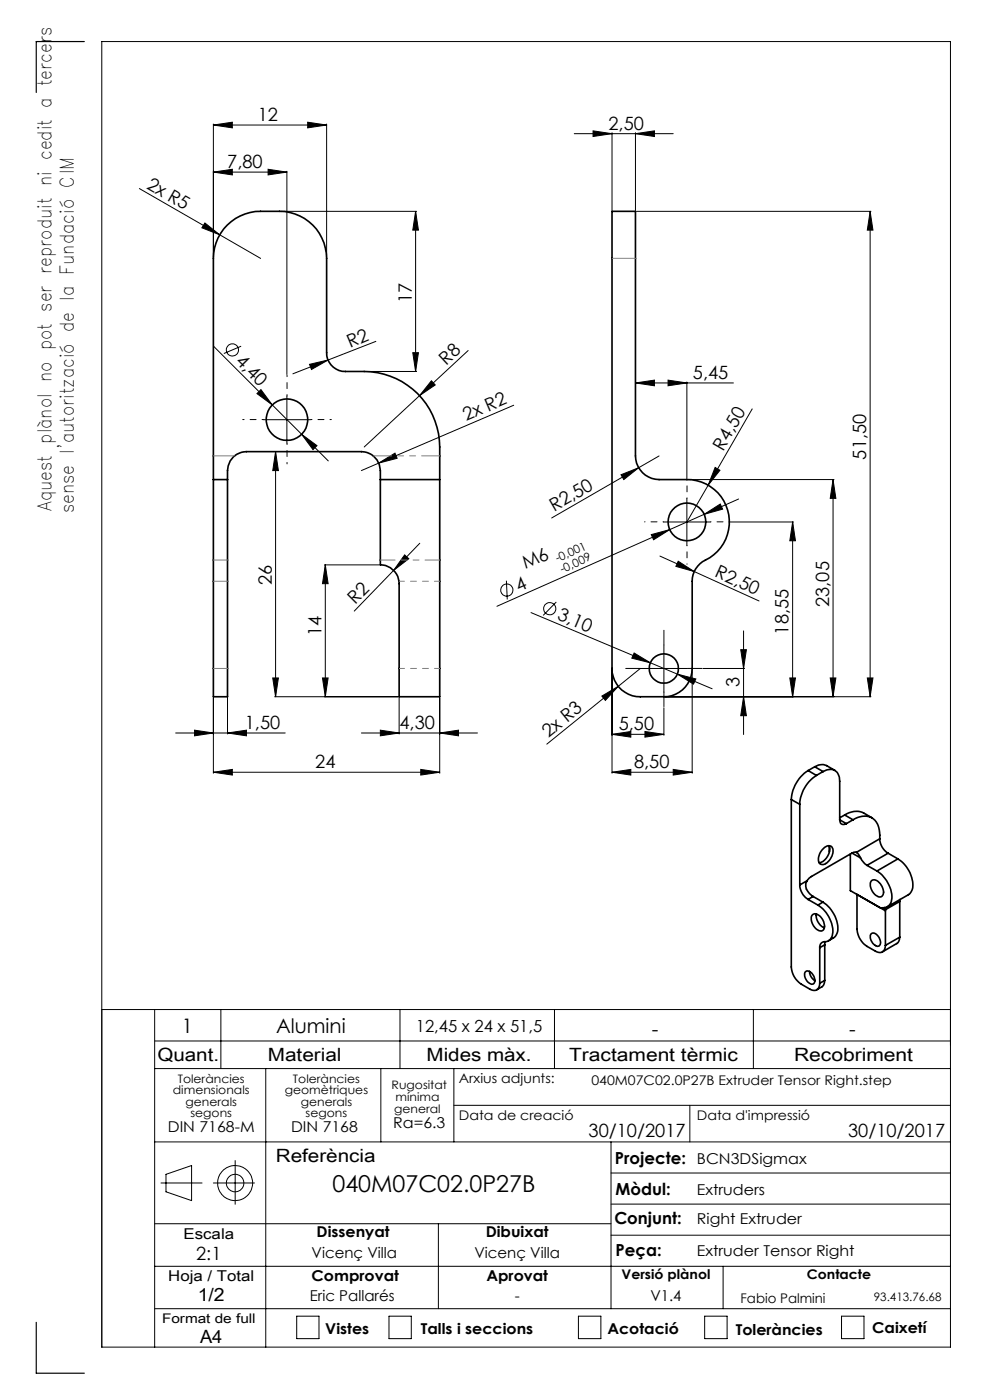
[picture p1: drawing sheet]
<svg xmlns="http://www.w3.org/2000/svg" width="210mm" height="297mm" viewBox="0 0 210 297" stroke-linecap="round" stroke-linejoin="round" font-family="sans-serif">
<g fill="none" stroke="#000" stroke-width=".21">
<path d="M45.3 36.5l4-.6v1.2zM45.3 26.5l4-.6v1.2zM45.3 26.3v28.3M45.3 36.5h15.6M45.3 26.5h24M56.9 35.9l4 .6-4 .6zM60.9 36.3v43.1M65.3 25.9l4 .6-4 .6zM69.3 26.3v28.3M121.8 28.4h21M125.8 27.8l4 .6-4 .6zM129.8 28.1v16.5"/>
<path d="M134.8 28.4l4-.6v1.2zM134.8 28.1v16.5M29.6 40l17 9.8M43.5 47.3l3.1 2.5-3.8-1.5zM46.6 49.8l8.7 5M59.5 44.8h28.9M88.2 44.8l.6 4h-1.2zM88.2 44.8v34M135 44.8h49.7M184.6 44.8l.6 4h-1.2zM184.6 44.8v103M45.3 73.5l24.3 24.3"/>
<path d="M51.2 73.4l-3.7 1.6M65.7 77.3l3.9-.9-3.5 2zM77.5 78.8h10.9M79.7 72.4l-17.6 6.9M87.6 74.8h1.2l-.6 4zM99.3 74.4l-22 20.4M54.5 83.5l.9-.8 2.3 3.2zM55.9 89h10M58.5 95.8l.6 4h-1.2zM58.5 95.8v52M60.9 84v10M64 92.1l3.2 2.4-.8 .9z"/>
<path d="M80.3 98.2l3.5-2.1 .4 1.1zM80.3 98.2l-3.6 1.6M91.5 80.8l.8 .9-3.3 2.2zM109 86l-28.7 12.2M134.8 81.2l4-.6v1.2zM134.8 81.2h20.8M135.5 99.2l-18.5 10.7M139.8 96.7l-4.3 2.5M141.7 80.6l4 .6-4 .6zM145.7 81v20.5M151.7 99.2l1 .6-2.5 3.1zM159.6 86.7l-13.9 24"/>
<path d="M68.8 119.8h11.7M69 119.8l.6 4h-1.2zM69 119.8v28M85.8 117.7l.9 .8-3.2 2.5zM89 115.2l-5.5 5.8M131.7 100.7l3.8-1.5-3.2 2.5zM138.1 113.4l4-1-3.5 2.1zM140 118l7.2 3.2M140.7 110.7h10M143.9 119.1l3.3 2.1-3.8-1zM145.7 105.7v10M145.9 101.7h31"/>
<path d="M149.4 109.1l3.4-2.2 .5 1.1zM154.9 110.7h13.4M156.7 105.9l-51.3 22.7M168.1 110.7l.6 4h-1.2zM168.1 110.7v37.1M176.7 101.7l.6 4h-1.2zM176.7 101.7v46.1M83.5 121l-8.4 8.6M107.4 123.2l.2 4M112.6 130l25.4 10.6M118 127.7l-2.8 2.9M134.5 138.5l3.5 2.1-4-1z"/>
<path d="M140.8 136.8v10M147.2 121.2l13.8 6.3M157.1 137.8h1.2l-.6 4zM157.7 133.8v22M37.3 155.5h23.2M41.3 154.9l4 .6-4 .6zM45.3 148v16M48.3 155.5l4-.6v1.2zM48.3 148v7.7M57.9 143.8h1.2l-.6 4zM58.2 147.8h26.3M68.4 143.8h1.2l-.6 4z"/>
<path d="M76.7 155.5h24.6M80.7 154.9l4 .6-4 .6zM84.7 148v7.7M93.3 155.5l4-.6v1.2zM93.3 148v16M127.7 147.7l3.5-2.1-2.8 3zM129.8 155.8l4-.6v1.2zM129.8 142v22M129.8 155.8h11M136.8 155.2l4 .6-4 .6zM138 140.6l5.7 2.4M140.8 150.1v5.9"/>
<path d="M141 147.8h43.7M143.7 143l3.9 1-.5 1.1zM143.7 143l7.4 3.1M145.8 141.8h-10l-19.8 16.1M146.8 142v22M149.1 141.8h8.8M157.7 147.8l.6 4h-1.2zM167.5 143.8h1.2l-.6 4zM176.1 143.8h1.2l-.6 4zM184 143.8h1.2l-.6 4zM45.3 163.8l4-.6v1.2zM45.3 163.8h48"/>
<path d="M89.3 163.2l4 .6-4 .6zM129.8 163.8l4-.6v1.2zM129.8 163.8h17M142.8 163.2l4 .6-4 .6zM21.6 214.2h180M32.8 214.2v71.6M46.8 214.2v12.5M84.8 214.2v12.5M117.6 214.2v12.5M159.8 214.2v12.5M32.8 220.8h168.8M32.8 226.7h168.8"/>
<path d="M56.4 226.7v59.1M80.8 226.7v15.5M96.3 226.7v15.5M96.3 234.5h105.3M146.3 234.5v7.7M32.8 259.6h96.8M32.8 242.2h168.8M34.1 251h8.8M35.2 249.1l5.4-1.8v7.4l-5.4-1.9zM45.3 251h8.7M49.9 246.2v9.3M93 259.6v18"/>
<path d="M129.6 242.2v35.4M129.6 255.4h72M129.6 248.8h72M32.8 277.6h168.8M32.8 268.6h168.8M62.9 279.2h4.8v4.8h-4.8zM82.5 279.2h4.7v4.8h-4.7zM122.7 279.2h4.8v4.8h-4.8zM129.6 262h72M149.5 279.2h4.7v4.8h-4.7zM153.4 268.6v9M178.5 279.2h4.8v4.8h-4.8z"/>
<path d="M21.6 285.8h180v-277h-180v277"/>
<circle cx="49.3" cy="74.2" r="1.29"/>
<circle cx="107.5" cy="125.2" r="1.29"/>
<circle cx="116.6" cy="129.1" r="1.29"/>
<circle cx="49.9" cy="251" r="3.7"/>
<circle cx="49.9" cy="251" r="1.86"/>
</g>
<path d="M55.9 89h-4.4M60.9 84v-4.4M60.9 94v4.4M65.9 89h4.4" fill="none" stroke="#000" stroke-width=".21" stroke-dasharray="15.2 1.3 1.3 1.3" stroke-dashoffset="14.9"/>
<path d="M140.7 110.7h-4M145.7 105.7v-4M145.7 115.7v4M150.7 110.7h4" fill="none" stroke="#000" stroke-width=".21" stroke-dasharray="15.2 1.3 1.3 1.3" stroke-dashoffset="15.1"/>
<path d="M140.8 136.8v-3.1M135.8 141.8h-3.1M140.8 146.8v3.1M145.8 141.8h3.1" fill="none" stroke="#000" stroke-width=".21" stroke-dasharray="15.2 1.3 1.3 1.3"/>
<path d="M17.9 8.8h-10.2v10.8M7.7 280.5v10.8h10.2" fill="none" stroke="#000" stroke-width=".25"/>
<g fill="#000">
<path d="M43.5 47.3l3.1 2.5-3.8-1.5zM65.7 77.3l3.9-.9-3.5 2zM80.3 98.2l3.5-2.1 .4 1.1zM91.5 80.8l.8 .9-3.3 2.2zM131.7 100.7l3.8-1.5-3.2 2.5zM151.7 99.2l1 .6-2.5 3.1zM85.8 117.7l.9 .8-3.2 2.5zM143.9 119.1l3.3 2.1-3.8-1zM127.7 147.7l3.5-2.1-2.8 3z"/>
<path d="M45.3 36.5l4-.6v1.2zM56.9 35.9l4 .6-4 .6zM45.3 26.5l4-.6v1.2zM65.3 25.9l4 .6-4 .6zM41.3 154.9l4 .6-4 .6zM48.3 155.5l4-.6v1.2zM80.7 154.9l4 .6-4 .6zM93.3 155.5l4-.6v1.2zM45.3 163.8l4-.6v1.2zM89.3 163.2l4 .6-4 .6zM125.8 27.8l4 .6-4 .6zM134.8 28.4l4-.6v1.2z"/>
<path d="M88.2 44.8l.6 4h-1.2zM87.6 74.8h1.2l-.6 4zM58.5 95.8l.6 4h-1.2zM57.9 143.8h1.2l-.6 4zM69 119.8l.6 4h-1.2zM68.4 143.8h1.2l-.6 4zM184.6 44.8l.6 4h-1.2zM184 143.8h1.2l-.6 4zM176.7 101.7l.6 4h-1.2zM176.1 143.8h1.2l-.6 4zM168.1 110.7l.6 4h-1.2zM167.5 143.8h1.2l-.6 4z"/>
<path d="M64 92.1l2.4 3.3 .8-.9zM55.4 82.7l-.9 .8 3.2 2.4z"/>
<path d="M141.7 80.6l4 .6-4 .6zM134.8 81.2l4-.6v1.2z"/>
<path d="M149.4 109.1l3.9-1.1-.5-1.1zM138.1 113.4l.5 1.1 3.5-2.1z"/>
<path d="M136.8 155.2l4 .6-4 .6zM129.8 155.8l4-.6v1.2zM142.8 163.2l4 .6-4 .6zM129.8 163.8l4-.6v1.2z"/>
<path d="M143.7 143l3.4 2.1 .5-1.1zM134.5 138.5l-.5 1.1 4 1z"/>
<path d="M157.7 147.8l.6 4h-1.2zM157.1 137.8h1.2l-.6 4z"/>
</g>
<g fill="none" stroke="#000" stroke-width=".35">
<path d="M129.8 44.8h5v51.9a5.1 5.1 0 0 0 5 5h5.9a9 9 0 0 1 8.9 7.4 9 9 0 0 1-5.6 10.1 5 5 0 0 0-2.2 4.1v18.5a6 6 0 0 1-6 6h-5a5.9 5.9 0 0 1-6-6zM45.3 101.7v46.1h3v-46.1M45.3 101.7v-46.9a10 10 0 0 1 10-10h4a10 10 0 0 1 10 10v20a3.9 3.9 0 0 0 4 4 22.9 22.9 0 0 1 9.4 1 16.2 16.2 0 0 1 10.6 16.9v5M45.3 101.7h3M48.3 101.7v-.7a4.2 4.2 0 0 1 4-5.2h24.4a4.1 4.1 0 0 1 4 4.8v1.1M80.7 101.7v18.1a4 4 0 0 1 4 3.8v24.2h8.6v-46.1M80.7 101.7h12.6M167.9 169.6v35.5a4.7 4.7 0 0 0 2.1 3.7l1.8 1a1.29 1.29 0 0 0 1.5 .2 1.29 1.29 0 0 0 .6-1.4M167.9 169.6l1.8 1M169.7 170.6v17.1M171.4 163.5a7.9 7.9 0 0 0-3.5 6.1M171.4 163.5l1.8 1"/>
<path d="M172.8 162.7l.8-.4 1.1-.1 2.4 1.2M172.8 162.7l1.8 1M172.8 162.7l-1.4 .8M173.2 164.5a7.8 7.8 0 0 0-3.5 6.1M174.6 163.7a2.15 2.15 0 0 1 2.5-.3 2.15 2.15 0 0 1 1 2.3v8.2M174.6 163.7l-1.4 .8M174.9 179.8a1.07 1.07 0 0 1 1.4-.2 1.07 1.07 0 0 1 .4 1.4 2.95 2.95 0 0 1-2.3 2.4 1.22 1.22 0 0 1-.7-1.9l.5-1zM175.8 179.4a2.91 2.91 0 0 1-2.1 3.6M175.9 179.6v1.1M178.1 173.9a.86 .86 0 0 0 .4 .9 .86 .86 0 0 0 1-.1M178.1 173.9l1.4 .8M179.2 172.9a4.1 4.1 0 0 1 4-.4l1.8 1"/>
<path d="M179.2 172.9l1.7 1M179.2 172.9l-1.1 .6M180.9 173.9a3.5 3.5 0 0 1 4.9 .4l.6 1.3 .2 2.3M180.9 173.9l-1.4 .8M186.6 177.9a3.7 3.7 0 0 0 1.8 3.1M186.6 177.9l-5 2.9M169.7 187.7a3.8 3.8 0 0 0 1.7 3.1M171.2 186.8a2.58 2.58 0 0 0 1.1 3.3l.2 .1M171.2 186.8l-1.5 .9M171.4 190.8l2.1 1.2M172.4 194a1.48 1.48 0 0 1 2 .9 1.77 1.77 0 0 1 0 2.5 2.38 2.38 0 0 1-2.3-2.5l.1-.6zM172.5 190.2l-1.1 .6"/>
<path d="M172.5 190.2l2.1 1.2M173.2 193.9a2.85 2.85 0 0 0 1.7 2.9M173.5 192a6.7 6.7 0 0 1 3 6.5 1.7 1.7 0 0 1-1.8 1.3l-.7 .5-.1 .7M174.6 191.4a6.6 6.6 0 0 1 3 6.5l-.5 .9-1.3 .8M174.6 191.4l-1.1 .6M175 199.8l-.1 .6M180.4 181.2v7.7l7.4 4.3M180.7 181l-8.7 5-.8 .8M180.7 181l1.8 1M181.6 180.8h-.5l-.4 .2M181.6 180.8l.3 .2 .6 1M181.8 189.8v7.3a4.8 4.8 0 0 0 2.1 3.7l1.8 1a1.29 1.29 0 0 0 1.5 .1 1.29 1.29 0 0 0 .6-1.3"/>
<path d="M182.5 182l.8 1.1 .6 .5M183.9 183.6l2.1 1.2M184.8 186.9a1.1 1.1 0 0 1 1.7 .3 2.33 2.33 0 0 1 .6 2.9 1.8 1.8 0 0 1-2.2-1.2l-.3-1zM184.8 198.1a1.3 1.3 0 0 1 1.8 1.1 .96 .96 0 0 1-.5 1.6 2.09 2.09 0 0 1-1.3-2.7zM186 184.8a6.7 6.7 0 0 1 3.1 6.5 2.18 2.18 0 0 1-2.1 1.3l-.1 .1M187.7 192.5l.1 .5M187.8 193v.2M187.8 193.2v7.4M188.4 181l-4.5 2.6M188.4 181l2.1 1.2M190.5 182.2a6.5 6.5 0 0 1 3 6.5l-.8 1.1-4.5 2.6M190.5 182.2l-4.5 2.6"/>
<path d="M190.9 198.8l-.2 .7-.4 .6-3.1 1.8M190.9 191.2l-3.1 1.8M190.9 198.8l-3.1 1.8M190.9 191.2v7.6M190.9 190.8v.4M170.9 206.2a1.34 1.34 0 0 1 1.8 1 1 1 0 0 1-.5 1.6 2.07 2.07 0 0 1-1.3-2.6zM171.7 206.1a2.42 2.42 0 0 0 1.2 2M173.9 201v7.6M174.9 208l-.3 1.1-1.4 .9M174.9 200.4l-1 .6M174.9 208l-1 .6M174.9 200.4v7.6"/>
<circle cx="60.9" cy="89" r="4.4"/>
<circle cx="145.7" cy="110.7" r="4"/>
<circle cx="140.8" cy="141.8" r="3.1"/>
</g>
<path d="M129.8 54.8h5M49.8 96.7h-4.5M48.3 118.8h-3M45.3 123.3h3M48.3 141.8h-3" fill="none" stroke="#808080" stroke-width=".21" stroke-dasharray="6.3 1.3 1.3 1.3 1.3 1.3"/>
<path d="M93.3 118.8h-12.6" fill="none" stroke="#808080" stroke-width=".21" stroke-dasharray="6.3 1.3 1.3 1.3 1.3 1.3" stroke-dashoffset="3.2"/>
<path d="M84.7 123.3h8.6M93.3 141.8h-8.6" fill="none" stroke="#808080" stroke-width=".21" stroke-dasharray="6.3 1.3 1.3 1.3 1.3 1.3" stroke-dashoffset="5.2"/>
<path d="M93.3 96.7h-14.1" fill="none" stroke="#808080" stroke-width=".21" stroke-dasharray="6.3 1.3 1.3 1.3 1.3 1.3" stroke-dashoffset="2.5"/>
<text font-size="4.9" x="70.5" y="253">040M07C02.0P27B</text>
<g font-size="4.2">
<text x="38.6" y="219">1</text>
<text x="58.6" y="219.2">Alumini</text>
<text x="138.3" y="219.7">-</text>
<text x="180.1" y="219.7">-</text>
</g>
<g font-size="4">
<text x="10.9" y="108.4" transform="rotate(-90 10.9 108.4)">Aquest plànol no pot ser reproduit ni cedit a tercers</text>
<text x="15.6" y="108.9" transform="rotate(-90 15.6 108.9)">sense l'autorització de la Fundació CIM</text>
</g>
<g font-size="3.9">
<text x="54.7" y="25.7">12</text>
<text x="129.1" y="27.5">2,50</text>
<text x="48.2" y="35.7">7,80</text>
<text x="30.9" y="39.8" transform="rotate(30 30.9 39.8)">2x R5</text>
<text x="87.3" y="64.2" transform="rotate(-90 87.3 64.2)">17</text>
<text x="49.8" y="76.8" transform="rotate(45 49.8 76.8)">4,40</text>
<text x="74.3" y="73.8" transform="rotate(-23 74.3 73.8)">R2</text>
<text x="94.7" y="77.5" transform="rotate(-43 94.7 77.5)">R8</text>
<text x="147" y="80.4">5,45</text>
<text x="98.9" y="89.4" transform="rotate(-23 98.9 89.4)">2x R2</text>
<text x="153.4" y="95.8" transform="rotate(-60 153.4 95.8)">R4,50</text>
<text x="183.7" y="97.5" transform="rotate(-90 183.7 97.5)">51,50</text>
<text x="117.5" y="108.6" transform="rotate(-30 117.5 108.6)">R2,50</text>
<text x="57.6" y="124.2" transform="rotate(-90 57.6 124.2)">26</text>
<text x="110.1" y="125.6" transform="rotate(-24 110.1 125.6)">4</text>
<text x="111.4" y="120.8" transform="rotate(-24 111.4 120.8)">M6</text>
<text x="151.4" y="122.2" transform="rotate(24 151.4 122.2)">R2,50</text>
<text x="75.3" y="128.3" transform="rotate(-45 75.3 128.3)">R2</text>
<text x="118" y="131.3" transform="rotate(23 118 131.3)">3,10</text>
<text x="175.9" y="128.8" transform="rotate(-90 175.9 128.8)">23,05</text>
<text x="68.2" y="134.9" transform="rotate(-90 68.2 134.9)">14</text>
<text x="167.3" y="134.6" transform="rotate(-90 167.3 134.6)">18,55</text>
<text x="156.9" y="145.7" transform="rotate(-90 156.9 145.7)">3</text>
<text x="51.9" y="154.6">1,50</text>
<text x="84.7" y="154.6">4,30</text>
<text x="131.3" y="154.9">5,50</text>
<text x="116.3" y="156.5" transform="rotate(-39 116.3 156.5)">2x R3</text>
<text x="66.9" y="163">24</text>
<text x="134.5" y="163">8,50</text>
<text x="33.4" y="225">Quant.</text>
<text x="56.8" y="225">Material</text>
<text x="90.5" y="225">Mides màx.</text>
<text x="120.7" y="225">Tractament tèrmic</text>
<text x="168.4" y="225">Recobriment</text>
<text x="124.8" y="241.3">30/10/2017</text>
<text x="179.9" y="241.3">30/10/2017</text>
<text x="58.5" y="246.5">Referència</text>
<text x="41.6" y="267.2">2:1</text>
<text x="41.9" y="276.1">1/2</text>
<text x="42.4" y="284.9">A4</text>
</g>
<g font-size="3.5">
<text x="88.2" y="218.9">12,45 x 24 x 51,5</text>
<text x="130.5" y="246.8">Projecte:</text>
<text x="130.6" y="253.4">Mòdul:</text>
<text x="130.3" y="259.8">Conjunt:</text>
<text x="130.6" y="266.4">Peça:</text>
</g>
<g font-size="3.2">
<text x="83.4" y="239.3">Ra=6.3</text>
<text x="35.6" y="240.1">DIN 7168-M</text>
<text x="61.7" y="240.1">DIN 7168</text>
<text x="147.8" y="246.8">BCN3DSigmax</text>
<text x="147.8" y="253.4">Extruders</text>
<text x="38.9" y="262.9">Escala</text>
<text x="67.2" y="262.5">Dissenyat</text>
<text x="103" y="262.5">Dibuixat</text>
<text x="147.8" y="259.8">Right Extruder</text>
<text x="66.1" y="266.8">Vicenç Villa</text>
<text x="100.6" y="266.8">Vicenç Villa</text>
<text x="147.8" y="266.4">Extruder Tensor Right</text>
<text x="35.7" y="271.7">Hoja / Total</text>
<text x="66.1" y="271.7">Comprovat</text>
<text x="103.2" y="271.7">Aprovat</text>
<text x="65.7" y="276.1">Eric Pallarés</text>
<text x="109.2" y="276.1">-</text>
<text x="138" y="276.1">V1.4</text>
<text x="69" y="283.1">Vistes</text>
<text x="89.3" y="283.1">Talls i seccions</text>
<text x="128.8" y="283.1">Acotació</text>
<text x="156.1" y="283.2">Toleràncies</text>
<text x="185" y="282.8">Caixetí</text>
</g>
<g font-size="2.8">
<text x="97.3" y="229.6">Arxius adjunts:</text>
<text x="125.5" y="230.2">040M07C02.0P27B Extruder Tensor Right.step</text>
<text x="97.3" y="237.7">Data de creació</text>
<text x="147.8" y="237.7">Data d'impressió</text>
<text x="131.8" y="271.4">Versió plànol</text>
<text x="171.2" y="271.4">Contacte</text>
<text x="34.4" y="280.7">Format de full</text>
<text x="157.1" y="276.3">Fabio Palmini</text>
</g>
<g font-size="2.5">
<text x="118.2" y="119.3" transform="rotate(-24 118.2 119.3)">-0,001</text>
<text x="119.2" y="121.6" transform="rotate(-24 119.2 121.6)">-0,009</text>
<text x="36.7" y="232.1">dimensionals</text>
<text x="37.7" y="229.6">Toleràncies</text>
<text x="60.4" y="232.1">geomètriques</text>
<text x="62.1" y="229.6">Toleràncies</text>
<text x="83.1" y="231">Rugositat</text>
<text x="83.9" y="233.5">mínima</text>
<text x="39.4" y="234.6">generals</text>
<text x="40.4" y="237.1">segons</text>
<text x="63.8" y="234.6">generals</text>
<text x="64.8" y="237.1">segons</text>
<text x="83.6" y="236.2">general</text>
<text x="185.4" y="276.1">93.413.76.68</text>
</g>
</svg>
